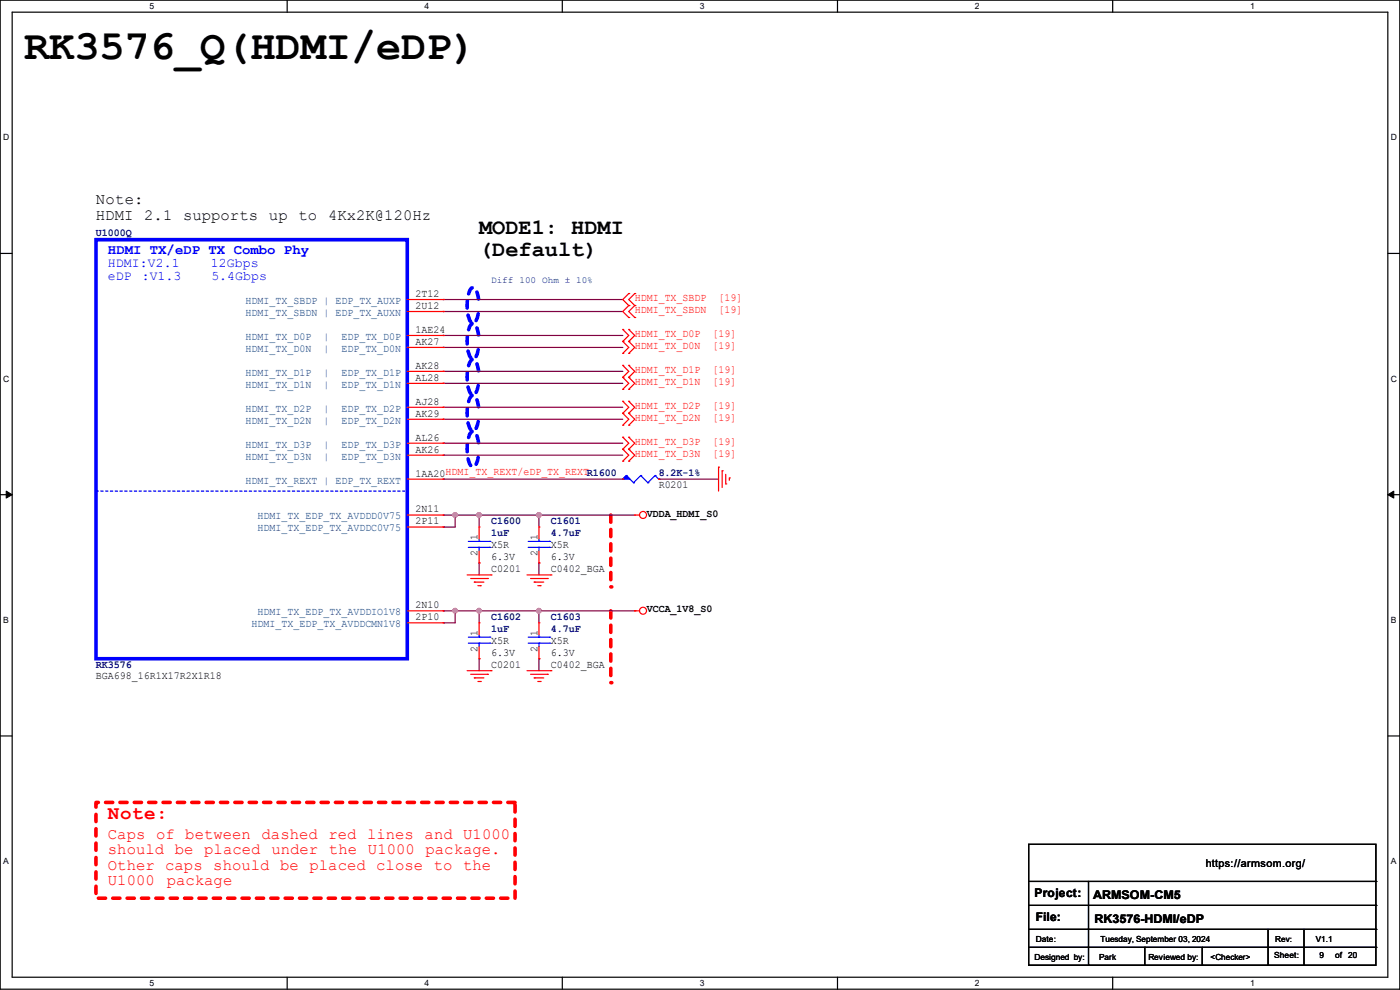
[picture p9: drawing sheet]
<svg xmlns="http://www.w3.org/2000/svg" width="297mm" height="210mm" viewBox="0 0 297 210" stroke-linecap="round" stroke-linejoin="round" font-family="sans-serif">
<path d="M0 0h297v209.8h-297zM2.6 2.6h291.8v204.7h-291.8z" fill="none" stroke="#000" stroke-width=".25"/>
<g fill="#fff">
<path d="M31.7 .3h1v2h-1z"/>
<path d="M31.7 207.6h1v1.9h-1z"/>
</g>
<path d="M60.9 0v2.6M60.9 207.3v2.5" fill="none" stroke="#000" stroke-width=".25"/>
<g fill="#fff">
<path d="M90.1 .3h1v2h-1z"/>
<path d="M90.1 207.6h1v1.9h-1z"/>
</g>
<path d="M119.3 0v2.6M119.3 207.3v2.5" fill="none" stroke="#000" stroke-width=".25"/>
<g fill="#fff">
<path d="M148.5 .3h.9v2h-.9z"/>
<path d="M148.5 207.6h.9v1.9h-.9z"/>
</g>
<path d="M177.7 0v2.6M177.7 207.3v2.5" fill="none" stroke="#000" stroke-width=".25"/>
<g fill="#fff">
<path d="M206.8 .3h1v2h-1z"/>
<path d="M206.8 207.6h1v1.9h-1z"/>
</g>
<path d="M236.1 0v2.6M236.1 207.3v2.5" fill="none" stroke="#000" stroke-width=".25"/>
<g fill="#fff">
<path d="M265.2 .3h1v2h-1z"/>
<path d="M265.2 207.6h1v1.9h-1z"/>
<path d="M.7 28.2h1.2v1.9h-1.2z"/>
<path d="M295.1 28.2h1.2v1.9h-1.2z"/>
<path d="M.7 79.3h1.2v2h-1.2z"/>
<path d="M295.1 79.3h1.2v2h-1.2z"/>
</g>
<path d="M0 53.8h2.6M294.4 53.8h2.6" fill="none" stroke="#000" stroke-width=".25"/>
<g fill="#fff">
<path d="M.7 130.5h1.2v2h-1.2z"/>
<path d="M295.1 130.5h1.1v2h-1.1z"/>
</g>
<path d="M0 104.9h2.6M294.4 104.9h2.6" fill="none" stroke="#000" stroke-width=".25"/>
<path d="M1.3 104.2l1.3 .7-1.3 .8zM294.4 104.9l1.3-.7v1.5z" fill="#000" stroke="#000" stroke-width=".21"/>
<g fill="#fff">
<path d="M.7 181.7h1.2v2h-1.2z"/>
<path d="M295.1 181.7h1.1v2h-1.1z"/>
</g>
<path d="M0 156.1h2.6M294.4 156.1h2.6" fill="none" stroke="#000" stroke-width=".25"/>
<path d="M129.6 109.3v15.2" fill="none" stroke="#f00" stroke-width=".76" stroke-dasharray="1.5 1.5"/>
<circle cx="129.6" cy="124.5" r=".38" fill="#f00" stroke-dasharray="1.5 1.5"/>
<path d="M129.6 129.6v15.2" fill="none" stroke="#f00" stroke-width=".76" stroke-dasharray="1.5 1.5"/>
<circle cx="129.6" cy="144.8" r=".38" fill="#f00" stroke-dasharray="1.5 1.5"/>
<path d="M20.4 170.2h88.9v20.3h-88.9z" fill="none" stroke="#f00" stroke-width=".76" stroke-dasharray="1.5 1.5"/>
<path d="M101.5 63.4l-.1-.7a2.1 2.1 0 0 0-1-1.7 1.6 1.6 0 0 0-1 1.4 8.9 8.9 0 0 0 .4 5.8l.6 .4a1.53 1.53 0 0 0 .9-1.4l.3-1.4M101.5 71.1l-.1-.7a2.1 2.1 0 0 0-1-1.8 1.6 1.6 0 0 0-1 1.4 8.9 8.9 0 0 0 .4 5.8l.6 .4a1.53 1.53 0 0 0 .9-1.4l.3-1.4M101.5 78.7l-.1-.7a2.1 2.1 0 0 0-1-1.8 1.6 1.6 0 0 0-1 1.5 8.9 8.9 0 0 0 .4 5.7l.6 .4a1.53 1.53 0 0 0 .9-1.3l.3-1.5M101.5 86.3l-.1-.7a2.1 2.1 0 0 0-1-1.7 1.6 1.6 0 0 0-1 1.4 8.9 8.9 0 0 0 .4 5.8l.6 .3a1.53 1.53 0 0 0 .9-1.3l.3-1.5M101.5 93.9l-.1-.7a2.1 2.1 0 0 0-1-1.7 1.6 1.6 0 0 0-1 1.4 8.9 8.9 0 0 0 .4 5.8l.6 .4a1.53 1.53 0 0 0 .9-1.4l.3-1.5" fill="none" stroke="#00f" stroke-width=".76" stroke-dasharray="1.5 1.5"/>
<g fill="none" stroke="#800040" stroke-width=".25">
<path d="M94 63.5h.1M94 66.1h.1M94 71.2h.1M94 73.7h.1M94 78.8h.1M94 63.5h38.1M94 66.1h38.1M94 71.2h38.1M94 73.7h38.1M94 78.8h38.1M94 81.3h.1M94 86.4h.1"/>
<path d="M94 88.9h.1M94 94h.1M94 96.6h.1M94 81.3h38.1M94 86.4h38.1M94 88.9h38.1M94 94h38.1M94 96.6h38.1M94 101.6h.1M94 109.3h.1M94 111.8h.1M94 101.6h38.1"/>
<path d="M94 109.3h40.7M96.6 109.3h.1M96.6 109.3v2.5h-2.6M101.6 109.3h.1M101.6 119.4h.1M101.6 109.3v2.5M101.6 119.4v2.6M114.3 109.3h.1M114.3 119.4h.1M114.3 109.3v2.5M114.3 119.4v2.6M139.7 101.6h.1"/>
<path d="M139.7 101.6h12.7M94 129.6h.1M94 132.1h.1M94 129.6h40.7M96.6 129.6h.1M96.6 129.6v2.5h-2.6M101.6 129.6h.1M101.6 139.7h.1M101.6 129.6v2.5M101.6 139.7v2.6M114.3 129.6h.1M114.3 139.7h.1"/>
<path d="M114.3 129.6v2.5M114.3 139.7v2.6M134.7 129.6h.1"/>
</g>
<g fill="#f0f" stroke="#f0f" stroke-width=".25">
<circle cx="114.3" cy="129.6" r=".49"/>
<circle cx="101.6" cy="129.6" r=".49"/>
<circle cx="96.5" cy="109.2" r=".49"/>
<circle cx="114.3" cy="109.2" r=".49"/>
<circle cx="101.6" cy="109.2" r=".49"/>
<circle cx="96.5" cy="129.6" r=".49"/>
</g>
<g fill="none" stroke="#f00" stroke-width=".25">
<path d="M86.4 63.5h7.6M86.4 66.1h7.6M86.4 71.2h7.6M86.4 73.7h7.6M86.4 78.8h7.6M94 63.5h.1M94 66.1h.1M94 71.2h.1M94 73.7h.1M94 78.8h.1M132.1 72.4h.1M132.1 69.9h.1"/>
<path d="M132.1 75h.1M132.1 77.5h.1M132.1 69.9l1.3 1.3-1.3 1.2M132.1 72.4l1.3 1.3-1.3 1.3M132.1 77.5l1.3 1.3-1.3 1.3M133.4 62.3h.1M133.4 64.8h.1M133.4 67.4h.1M133.4 72.4h.1M133.4 69.9h.1M133.4 75h.1M133.4 77.5h.1"/>
<path d="M133.4 62.3l-1.3 1.2 1.3 1.3M133.4 64.8l-1.3 1.3 1.3 1.3M133.4 69.9l1.3 1.3-1.3 1.2M133.4 72.4l1.3 1.3-1.3 1.3M133.4 77.5l1.3 1.3-1.3 1.3M134.7 64.8h.1M134.7 62.3h.1M134.7 67.4h.1M134.7 62.3l-1.3 1.2 1.3 1.3M134.7 64.8l-1.3 1.3 1.3 1.3M86.4 81.3h7.6M86.4 86.4h7.6"/>
<path d="M86.4 88.9h7.6M86.4 94h7.6M86.4 96.6h7.6M94 81.3h.1M94 86.4h.1M94 88.9h.1M94 94h.1M94 96.6h.1M132.1 80.1h.1M132.1 82.6h.1M132.1 87.7h.1M132.1 85.1h.1"/>
<path d="M132.1 90.2h.1M132.1 95.3h.1M132.1 92.8h.1M132.1 97.8h.1M132.1 80.1l1.3 1.2-1.3 1.3M132.1 85.1l1.3 1.3-1.3 1.3M132.1 87.7l1.3 1.2-1.3 1.3M132.1 92.8l1.3 1.2-1.3 1.3M132.1 95.3l1.3 1.3-1.3 1.2M133.4 80.1h.1M133.4 82.6h.1M133.4 87.7h.1"/>
<path d="M133.4 85.1h.1M133.4 90.2h.1M133.4 95.3h.1M133.4 92.8h.1M133.4 97.8h.1M133.4 80.1l1.3 1.2-1.3 1.3M133.4 85.1l1.3 1.3-1.3 1.3M133.4 87.7l1.3 1.2-1.3 1.3M133.4 92.8l1.3 1.2-1.3 1.3M133.4 95.3l1.3 1.3-1.3 1.2M152.4 99.1h.1M152.4 99.1v5.1"/>
<path d="M153.2 99.9h.1M153.2 99.9v3.5M86.4 109.3h7.6M86.4 101.6h7.6M86.4 111.8h7.6M94 101.6h.1M94 109.3h.1M94 111.8h.1M101.6 111.8h.1M101.6 119.4h.1M101.6 111.8v2.5M101.6 116.9v2.5"/>
<path d="M114.3 111.8h.1M114.3 119.4h.1M114.3 111.8v2.5M114.3 116.9v2.5M132.1 101.6h.1M134.7 109.3h.1M134.7 109.3h1M139.7 101.6h.1M154 102.7h.1M154 100.6v2.1M154.7 101.4h.1M154.7 101.4v.5"/>
<path d="M86.4 129.6h7.6M86.4 132.1h7.6M94 129.6h.1M94 132.1h.1M99.1 122h5.1M99.9 122.7h3.5M100.6 123.5h.1M100.6 123.5h2.1M101.4 124.2h.5M101.6 132.1h.1M101.6 139.7h.1M101.6 132.1v2.6"/>
<path d="M101.6 137.2v2.5M101.9 124.2h.1M103.4 122.7h.1M104.2 122h.1M111.8 122h5.1M112.6 122.7h3.5M113.3 123.5h.1M113.3 123.5h2.1M114.1 124.2h.5M114.3 132.1h.1M114.3 139.7h.1M114.3 132.1v2.6"/>
<path d="M114.3 137.2v2.5M114.6 124.2h.1M116.1 122.7h.1M116.9 122h.1M134.7 129.6h.1M134.7 129.6h1M99.1 142.3h5.1M99.9 143h3.5M100.6 143.8h.1M100.6 143.8h2.1M101.4 144.6h.5M101.9 144.6h.1"/>
<path d="M103.4 143h.1M104.2 142.3h.1M111.8 142.3h5.1M112.6 143h3.5M113.3 143.8h.1M113.3 143.8h2.1M114.1 144.6h.5M114.6 144.6h.1M116.1 143h.1M116.9 142.3h.1"/>
<circle cx="136.4" cy="109.2" r=".74"/>
<circle cx="136.4" cy="129.6" r=".74"/>
</g>
<g fill="none" stroke="#000" stroke-width=".25">
<path d="M218.2 179.1h73.7v25.7h-73.7zM218.2 187h73.7M218.2 192.1h73.7M218.2 197.1h73.7M230.9 187v17.8M269 197.1v7.7M276.6 197.1v7.7M291.9 187h.1M291.9 192.1h.1M291.9 197.1h.1M218.2 201h73.7M230.9 204.8h.1"/>
<path d="M242.9 204.8h.1M242.9 201v3.8M255.1 204.8h.1M255.1 201v3.8M269 204.8h.1M276.6 204.8h.1M291.9 201h.1"/>
</g>
<g fill="none" stroke="#00f" stroke-width=".25">
<path d="M99.4 116.1h4.5M99.4 114.9h4.5M101.6 114.9h.1M101.6 116.1h.1M101.6 114.3v.6M101.6 116.1v.8M103.9 116.1h.1M103.9 114.9h.1M112.1 116.1h4.5M112.1 114.9h4.5M114.3 114.9h.1M114.3 116.1h.1"/>
<path d="M114.3 114.3v.6M114.3 116.1v.8M116.6 116.1h.1M116.6 114.9h.1M132.9 100.9h.1M132.9 100.9l-.8 .7M132.9 100.9l1.5 1.5M134.4 102.4h.1M135.9 100.9h.1M135.9 100.9l-1.5 1.5M135.9 100.9l1.6 1.5M137.5 102.4h.1"/>
<path d="M139 100.9h.1M139 100.9l-1.5 1.5M139 100.9l.7 .7M139.7 101.6h.1M99.4 136.4h4.5M99.4 135.2h4.5M101.6 135.2h.1M101.6 136.4h.1M101.6 134.7v.5M101.6 136.4v.8M103.9 136.4h.1M103.9 135.2h.1"/>
<path d="M112.1 136.4h4.5M112.1 135.2h4.5M114.3 135.2h.1M114.3 136.4h.1M114.3 134.7v.5M114.3 136.4v.8M116.6 136.4h.1M116.6 135.2h.1"/>
</g>
<path d="M132.9 100.9l.7 .7h-1.5z" fill="#00f" stroke="#00f" stroke-width=".25"/>
<path d="M20.4 50.8h66v88.9h-66z" fill="none" stroke="#00f" stroke-width=".76"/>
<path d="M20.4 104.2h66M86.4 104.2h.1" fill="none" stroke="#00f" stroke-width=".25" stroke-dasharray=".5 .5"/>
<text font-size="8.9" x="5.1" y="12.5">RK3576_Q(HDMI/eDP)</text>
<g font-size="4.7">
<text x="101.6" y="49.6">MODE1: HDMI</text>
<text x="101.6" y="54.3">(Default)</text>
</g>
<text font-size="4.1" fill="#f00" x="22.9" y="173.7">Note:</text>
<g font-size="3.3">
<text x="20.4" y="43.3">Note:</text>
<text x="20.4" y="46.6">HDMI 2.1 supports up to</text>
<text x="69.6" y="46.6">4Kx2K@120Hz</text>
</g>
<g font-size="3.3" fill="#f00">
<text x="22.9" y="177.9">Caps of between dashed red lines and U1000</text>
<text x="22.9" y="181.2">should be placed</text>
<text x="22.9" y="184.5">Other caps should be placed close to the</text>
<text x="57.6" y="181.2">under the U1000 package.</text>
<text x="22.9" y="187.8">U1000</text>
<text x="35.4" y="187.8">package</text>
</g>
<text font-size="3" fill="#00f" x="22.9" y="53.8">HDMI TX/eDP TX Combo Phy</text>
<g font-size="2.8" fill="#00f">
<text x="22.9" y="56.6">HDMI:V2.1</text>
<text x="22.9" y="59.4">eDP</text>
<text x="30.1" y="59.4">:V1.3</text>
<text x="44.8" y="56.6">12Gbps</text>
<text x="44.8" y="59.4">5.4Gbps</text>
</g>
<g font-size="2.5">
<text x="219.5" y="190.4">Project:</text>
<text x="231.9" y="190.6">ARMSOM-CM5</text>
<text x="219.8" y="195.5">File:</text>
<text x="232.2" y="195.7">RK3576-HDMI/eDP</text>
</g>
<g font-size="2.3" fill="#000080">
<text x="20.4" y="50.2">U1000Q</text>
<text x="139.7" y="101">8.2K-1%</text>
<text x="104.2" y="111.1">C1600</text>
<text x="104.2" y="113.7">1uF</text>
<text x="116.9" y="111.1">C1601</text>
<text x="116.9" y="113.7">4.7uF</text>
<text x="104.2" y="131.4">C1602</text>
<text x="116.9" y="131.4">C1603</text>
<text x="104.2" y="134">1uF</text>
<text x="116.9" y="134">4.7uF</text>
<text x="20.4" y="141.6">RK3576</text>
</g>
<g font-size="2.3" fill="#004080">
<text x="52.1" y="64.5">HDMI_TX_SBDP | EDP_TX_AUXP</text>
<text x="52.1" y="67">HDMI_TX_SBDN | EDP_TX_AUXN</text>
<text x="52.1" y="72.1">HDMI_TX_D0P</text>
<text x="52.1" y="74.6">HDMI_TX_D0N</text>
<text x="68.6" y="72.1">|</text>
<text x="68.6" y="74.6">|</text>
<text x="72.4" y="72.1">EDP_TX_D0P</text>
<text x="72.4" y="74.6">EDP_TX_D0N</text>
<text x="52.1" y="79.7">HDMI_TX_D1P</text>
<text x="52.1" y="82.3">HDMI_TX_D1N</text>
<text x="68.6" y="79.7">|</text>
<text x="68.6" y="82.3">|</text>
<text x="72.4" y="79.7">EDP_TX_D1P</text>
<text x="72.4" y="82.3">EDP_TX_D1N</text>
<text x="52.1" y="87.3">HDMI_TX_D2P</text>
<text x="52.1" y="89.9">HDMI_TX_D2N</text>
<text x="68.6" y="87.3">|</text>
<text x="68.6" y="89.9">|</text>
<text x="72.4" y="87.3">EDP_TX_D2P</text>
<text x="72.4" y="89.9">EDP_TX_D2N</text>
<text x="52.1" y="95">HDMI_TX_D3P</text>
<text x="68.6" y="95">|</text>
<text x="72.4" y="95">EDP_TX_D3P</text>
<text x="52.1" y="97.5">HDMI_TX_D3N</text>
<text x="68.6" y="97.5">|</text>
<text x="72.4" y="97.5">EDP_TX_D3N</text>
<text x="52.1" y="102.6">HDMI_TX_REXT | EDP_TX_REXT</text>
<text x="54.7" y="110.2">HDMI_TX_EDP_TX_AVDDD0V75</text>
<text x="54.7" y="112.7">HDMI_TX_EDP_TX_AVDDC0V75</text>
<text x="54.7" y="130.5">HDMI_TX_EDP_TX_AVDDIO1V8</text>
<text x="53.4" y="133.1">HDMI_TX_EDP_TX_AVDDCMN1V8</text>
</g>
<g font-size="2.3">
<text x="88.2" y="63">2T12</text>
<text x="88.2" y="65.5">2U12</text>
<text x="88.2" y="70.6">1AE24</text>
<text x="88.2" y="73.2">AK27</text>
<text x="88.2" y="78.2">AK28</text>
<text x="88.2" y="80.8">AL28</text>
<text x="88.2" y="85.9">AJ28</text>
<text x="88.2" y="88.4">AK29</text>
<text x="88.2" y="93.5">AL26</text>
<text x="88.2" y="96">AK26</text>
<text x="88.2" y="101.1">1AA20HDMI_TX_REXT/eDP_TX_REXTR1600</text>
<text x="139.7" y="103.5">R0201</text>
<text x="88.2" y="108.7">2N11</text>
<text x="88.2" y="111.3">2P11</text>
<text x="137.2" y="109.6">VDDA_HDMI_S0</text>
<text x="101.3" y="117.9" transform="rotate(-90 101.3 117.9)">2</text>
<text x="101.3" y="114.6" transform="rotate(-90 101.3 114.6)">1</text>
<text x="104.2" y="116.2">X5R</text>
<text x="104.2" y="118.7">6.3V</text>
<text x="114" y="117.9" transform="rotate(-90 114 117.9)">2</text>
<text x="114" y="114.6" transform="rotate(-90 114 114.6)">1</text>
<text x="116.9" y="116.2">X5R</text>
<text x="116.9" y="118.7">6.3V</text>
<text x="104.2" y="121.3">C0201</text>
<text x="116.9" y="121.3">C0402_BGA</text>
<text x="88.2" y="129">2N10</text>
<text x="88.2" y="131.6">2P10</text>
<text x="137.2" y="129.9">VCCA_1V8_S0</text>
<text x="101.3" y="134.9" transform="rotate(-90 101.3 134.9)">1</text>
<text x="104.2" y="136.5">X5R</text>
<text x="114" y="134.9" transform="rotate(-90 114 134.9)">1</text>
<text x="116.9" y="136.5">X5R</text>
<text x="101.3" y="138.2" transform="rotate(-90 101.3 138.2)">2</text>
<text x="104.2" y="141.6">C0201</text>
<text x="104.2" y="139.1">6.3V</text>
<text x="114" y="138.2" transform="rotate(-90 114 138.2)">2</text>
<text x="116.9" y="141.6">C0402_BGA</text>
<text x="116.9" y="139.1">6.3V</text>
<text x="20.4" y="144.1">BGA698_16R1X17R2X1R18</text>
<text x="255.8" y="184">https://armsom.org/</text>
</g>
<g font-size="2.3" fill="#f00">
<text x="134.7" y="63.9">HDMI_TX_SBDP</text>
<text x="152.4" y="63.9">[19]</text>
<text x="134.7" y="66.4">HDMI_TX_SBDN</text>
<text x="134.7" y="71.5">HDMI_TX_D0P</text>
<text x="151.2" y="71.5">[19]</text>
<text x="152.4" y="66.4">[19]</text>
<text x="134.7" y="74">HDMI_TX_D0N</text>
<text x="151.2" y="74">[19]</text>
<text x="134.7" y="79.1">HDMI_TX_D1P</text>
<text x="134.7" y="81.7">HDMI_TX_D1N</text>
<text x="151.2" y="79.1">[19]</text>
<text x="151.2" y="81.7">[19]</text>
<text x="134.7" y="86.7">HDMI_TX_D2P</text>
<text x="134.7" y="89.3">HDMI_TX_D2N</text>
<text x="151.2" y="86.7">[19]</text>
<text x="151.2" y="89.3">[19]</text>
<text x="134.7" y="94.4">HDMI_TX_D3P</text>
<text x="151.2" y="94.4">[19]</text>
<text x="134.7" y="96.9">HDMI_TX_D3N</text>
<text x="151.2" y="96.9">[19]</text>
</g>
<text font-size="2" fill="#000080" x="104.2" y="60">Diff 100 Ohm ± 10%</text>
<g font-size="1.8">
<text x="31.7" y="1.9">5</text>
<text x="90.1" y="1.9">4</text>
<text x="148.5" y="1.9">3</text>
<text x="206.8" y="1.9">2</text>
<text x="265.2" y="1.9">1</text>
<text x=".7" y="29.8">D</text>
<text x="295.1" y="29.8">D</text>
<text x=".7" y="80.9">C</text>
<text x="295.1" y="80.9">C</text>
<text x=".7" y="132.1">B</text>
<text x="295.1" y="132.1">B</text>
<text x=".7" y="183.3">A</text>
<text x="295.1" y="183.3">A</text>
<text x="219.5" y="203.6">Designed by:</text>
<text x="219.8" y="199.8">Date:</text>
<text x="233.2" y="203.6">Park</text>
<text x="233.5" y="199.8">Tuesday, September 03, 2024</text>
<text x="243.6" y="203.6">Reviewed by:</text>
<text x="256.8" y="203.6">&lt;Checker&gt;</text>
<text x="270.3" y="203.3">Sheet:</text>
<text x="279.2" y="199.8">V1.1</text>
<text x="279.9" y="203.3">9</text>
<text x="283.3" y="203.3">of</text>
<text x="286" y="203.3">20</text>
<text x="31.7" y="209.2">5</text>
<text x="90.1" y="209.2">4</text>
<text x="148.5" y="209.2">3</text>
<text x="206.8" y="209.2">2</text>
<text x="265.2" y="209.2">1</text>
</g>
<text font-size="1.7" x="270.6" y="199.8">Rev:</text>
</svg>
